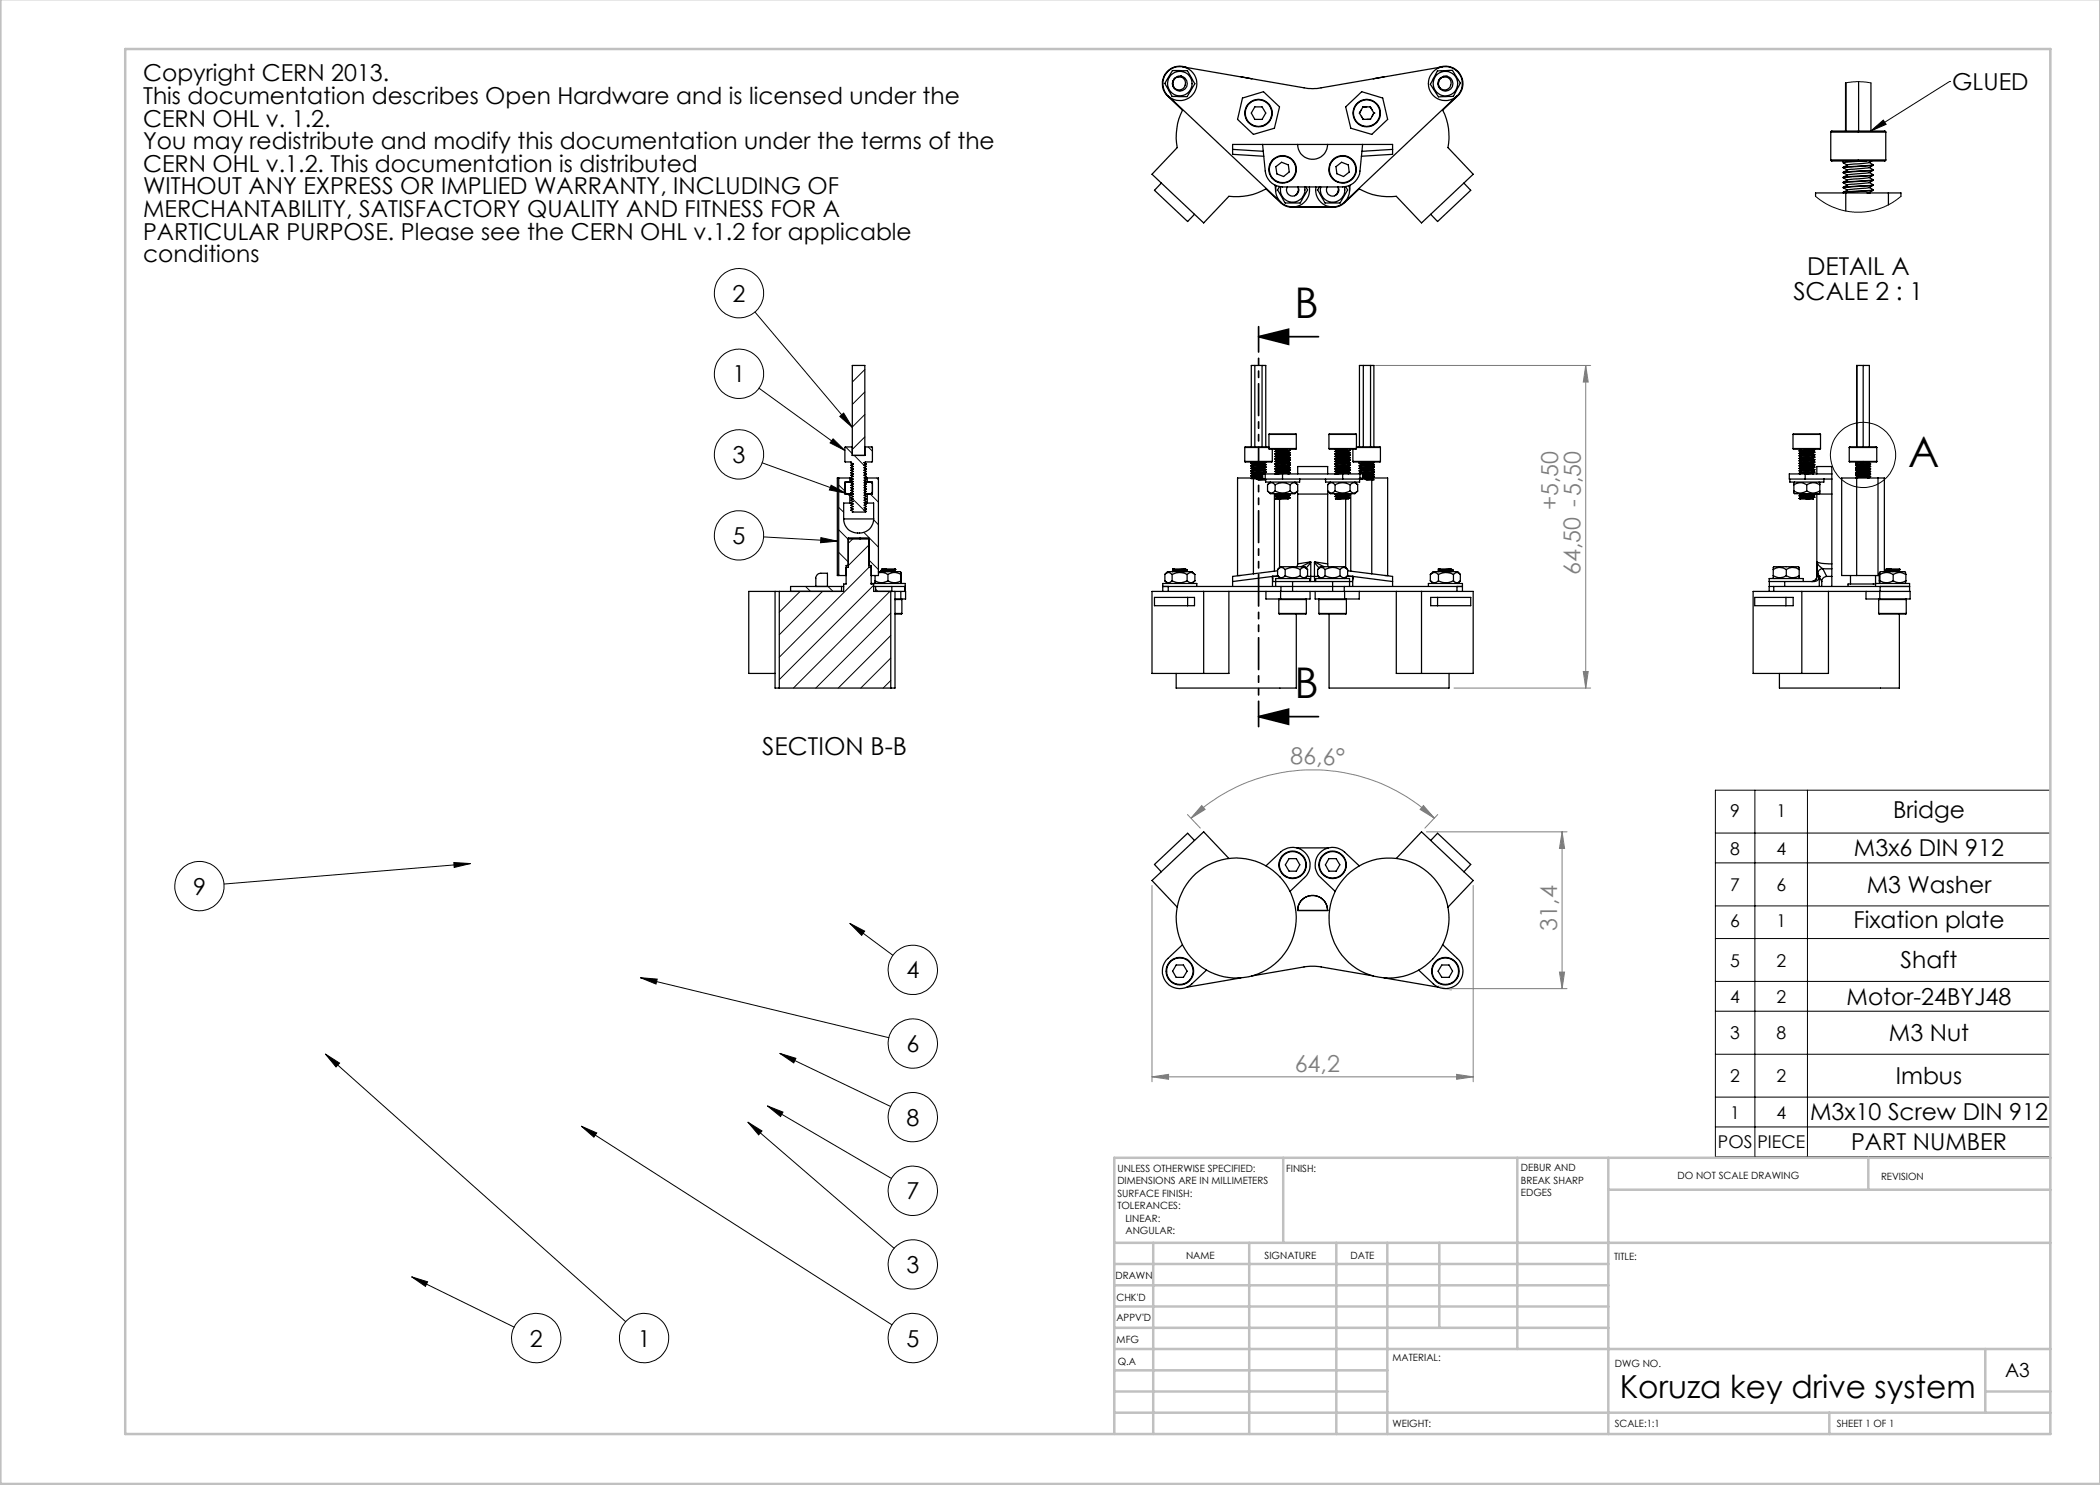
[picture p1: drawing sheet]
<svg xmlns="http://www.w3.org/2000/svg" width="420mm" height="297mm" viewBox="0 0 420 297" stroke-linecap="round" stroke-linejoin="round" font-family="sans-serif">
<g fill="none" stroke="#000" stroke-width=".2">
<path d="M389.9 16.3l-15.7 9.9M389.9 16.3h.1M374.2 26.2l2.5-2.2 .5 .9zM151 62.4l19.5 23.1M151.8 77.6l17.2 12.5M152.4 92.6l16.8 6M166.2 97l3 1.6-3.3-.6zM166.6 87.8l2.4 2.3-3-1.5zM168 83.3l.7-.7 1.8 2.9zM152.7 107.4l14.8 .8M164.2 107.5l3.3 .7-3.4 .3zM343.1 158h67v73.3h-67z"/>
<path d="M351 158v73.3M361.5 158v73.3M90.8 172.5l3.3 .2-3.3 .8zM94.1 172.7l-49.3 4.1M343.1 166.6h67M343.1 172.6h67M128.1 195.5l3.3 .3-.2 1zM128.1 195.5l49.7 12M170 184.7l8.6 6.4M170 184.7l2.9 1.5-.6 .9zM343.1 181.2h67M343.1 187.7h67"/>
<path d="M343.1 196.3h67M65.1 210.8l2.8 1.8-.7 .8zM65.1 210.8l60 53.5M156 210.7l3.2 1-.5 .9zM156 210.7l22.1 10.6M343.1 202.2h67M343.1 210.9h67M343.1 219.4h67M116.3 225.2l3 1.4-.5 .8zM116.3 225.2l62.1 39.8M149.6 224.4l2.8 1.8-.7 .8zM149.6 224.4l29.2 25.3"/>
<path d="M153.5 221.2l3.1 1.2-.5 .9zM153.5 221.2l24.8 14.5M343.1 225.4h67M82.3 255.4l3.2 1-.4 .9zM82.3 255.4l20.5 10"/>
<circle cx="147.8" cy="58.6" r="4.9"/>
<circle cx="147.8" cy="74.8" r="4.9"/>
<circle cx="147.8" cy="90.9" r="4.9"/>
<circle cx="372.6" cy="91" r="6.5"/>
<circle cx="147.8" cy="107.1" r="4.9"/>
<circle cx="39.9" cy="177.2" r="4.9"/>
<circle cx="182.6" cy="194" r="4.9"/>
<circle cx="182.6" cy="208.7" r="4.9"/>
<circle cx="182.6" cy="238.2" r="4.9"/>
<circle cx="182.6" cy="223.4" r="4.9"/>
<circle cx="182.6" cy="252.9" r="4.9"/>
<circle cx="107.2" cy="267.6" r="4.9"/>
<circle cx="128.8" cy="267.6" r="4.9"/>
<circle cx="182.6" cy="267.6" r="4.9"/>
</g>
<path d="M251.7 67.3l6-1.4v3zM251.7 67.3h12M251.7 143.3l6-1.5v3zM251.7 143.3h12" fill="none" stroke="#000" stroke-width=".35"/>
<g fill="none" stroke="#808080" stroke-width=".2">
<path d="M275.1 73.1h43M317.1 73.1v64.5M317.1 73.1l.5 3.3h-.9zM290.8 137.6h27.3M316.7 134.3h.9l-.5 3.3zM230.4 177.1v39.3M237.5 162.9l2.6 2.7M238.2 163.7a35.5 35.5 0 0 1 48.7 0M240.3 161.1l.7 .8-2.8 1.8zM284.7 161.1l2.2 2.6-2.9-1.8zM285.3 166.4h28.1M287.5 162.9l-2.5 2.7"/>
<path d="M294.6 177.1v39.3M312.4 166.4l.5 3.3h-1zM312.4 166.4v31.3M290.3 197.7h23.1M311.9 194.4h1l-.5 3.3zM230.4 215.4l3.3-.5v1zM230.4 215.4h64.2M291.3 214.9l3.3 .5-3.3 .5z"/>
</g>
<path d="M251.7 65.3v80" fill="none" stroke="#000" stroke-width=".35" stroke-dasharray="6.3 1.3 1.3 1.3 1.3 1.3" stroke-dashoffset="1.3"/>
<path d="M287.6 197.1l2.7 1M289.5 197.8l.8 .1" fill="none" stroke="#c0c0c0" stroke-width=".2"/>
<g fill="none" stroke="#c0c0c0" stroke-width=".5">
<path d="M.1 -.1v296.9h419.9M25 9.8h385.1v277h-385.1zM256.6 231.6v17M303.5 231.6v38.2M321.7 231.6v55.2M321.7 237.9h88.4M373.7 231.6v6.3M410.1 231.6h-187.3v55.2M222.8 248.6h187.3M222.8 257.1h98.9M222.8 252.8h98.9M230.6 248.6v38.2"/>
<path d="M249.8 248.6v38.2M267.3 248.6v38.2M277.5 248.6v38.2M287.9 248.6v17M222.8 265.6h98.9M222.8 261.3h98.9M222.8 278.3h54.7M222.8 274.1h54.7M222.8 269.8h187.3M397.1 278.3h13M397.1 269.8v12.7M222.8 282.5h187.3"/>
<path d="M365.9 282.5v4.3"/>
</g>
<g fill="#000">
<path d="M251.7 67.3l6-1.4v3zM251.7 143.3l6-1.5v3z"/>
<path d="M90.8 172.5l3.3 .2-3.3 .8zM170 184.7l2.9 1.5-.6 .9zM128.1 195.5l3.3 .3-.2 1zM156 210.7l3.2 1-.4 .9zM153.5 221.2l3.1 1.2-.5 .9zM149.6 224.4l2.8 1.8-.7 .8zM116.3 225.2l3 1.4-.5 .8zM82.3 255.4l3.2 1-.4 .9zM65.1 210.8l2.8 1.8-.7 .8zM374.2 26.2l2.5-2.2 .5 .9zM166.2 97l3 1.6-3.3-.6zM168 83.3l.7-.7 1.8 2.9zM166.6 87.8l2.4 2.3-3-1.5zM164.2 107.5l3.3 .7-3.4 .3z"/>
</g>
<g fill="#808080">
<path d="M311.9 194.4h1l-.5 3.3zM312.4 166.4l.5 3.3h-1z"/>
<path d="M284.7 161.1l2.2 2.6-2.9-1.8zM240.3 161.1l.7 .8-2.8 1.8z"/>
<path d="M230.4 215.4l3.3-.5v1zM291.3 214.9l3.3 .5-3.3 .5z"/>
<path d="M316.7 134.3h.9l-.5 3.3zM317.1 73.1l.5 3.3h-.9z"/>
</g>
<g fill="none" stroke="#000" stroke-width=".25">
<path d="M233.6 19.2l22.6 21.3M234.5 14.1h3l1.5 2.7-1.6 2.5h-3l-.6-1.1-.8-1.5zM235.5 15.4a1.3 1.3 0 0 1 1.5 1.7 1.3 1.3 0 0 1-2.2 .5M235.5 15.4a1.41 1.41 0 0 0-.7 2.2M236.1 15.2l.4 .1M236.3 15.3a1.48 1.48 0 0 1 1 2.1 1.48 1.48 0 0 1-2.3 .4 1.48 1.48 0 0 1 .1-2.3M236.3 15.3l-.8 .1M236.3 15.3l-.3-.1a1.42 1.42 0 0 0-1.3 .8 1.42 1.42 0 0 0 .1 1.6M236.5 13.4l24.3 4.2a8.4 8.4 0 0 0 3.4 0l24.3-4.2M237.3 13.5a3.5 3.5 0 0 0-4.3 1.3 3.5 3.5 0 0 0 .6 4.5l2.9 2.7a12 12 0 0 0-1.1 7.5l-5 5.4 10.3 9.7 5.1-5.3a12 12 0 0 0 7.4-1.5l2.9 2.7a3.5 3.5 0 0 0 3.3 .9M248.2 15.4l2.2 .4M248.5 19.6l4.2-1.3 3.2 3.1-1 4.2-4.2 1.3-3.2-3z"/>
<path d="M276.8 15.4l-2.1 .4M287.5 14.2l3-.1 .4 .6 1.2 1.9-1.4 2.7-3 .1-1.6-2.5zM287.7 13.5a3.5 3.5 0 0 1 4.3 1.3 3.5 3.5 0 0 1-.5 4.5l-3 2.7a11.4 11.4 0 0 1 1.1 7.5l5 5.4-10.3 9.7-5-5.3a12 12 0 0 1-7.4-1.5l-3 2.7a3.5 3.5 0 0 1-3.2 .9M288.7 15.4a1.29 1.29 0 0 1 1.4 1.7 1.29 1.29 0 0 1-2.1 .5M288.7 15.4a1.41 1.41 0 0 0-.7 2.2M289.5 15.3a1.49 1.49 0 0 1 .9 2.1 1.49 1.49 0 0 1-2.3 .5 1.49 1.49 0 0 1 .1-2.4M289.5 15.3l-.8 .1M289.5 15.3l-.3-.1a1.42 1.42 0 0 0-1.4 .8 1.42 1.42 0 0 0 .2 1.6M291.4 19.2l-22.5 21.3M369.1 16.6v9.6M369.2 16.6v9.6M371.7 16.3v9.9"/>
<path d="M374.2 16.6v9.6M232.3 36.6l-1.4 1.5 6.6 6.2 1.4-1.4M246.5 29.9v1l6.3 .4M246.5 29.9v-1h32v1M246.5 29.9l6.2 .4M251 21.4h1.4l.8 1.2-.8 1.3h-1.4l-.7-1.3zM252.5 28.9l.5 5.3a3.5 3.5 0 0 0 3.5 3.2h12a3.5 3.5 0 0 0 3.5-3.2l.5-5.3M255 37l.1 1.2M255.2 33.3l1.1-.8 1.4 .5 .1 1.4-1.1 .9-1.3-.5zM255.2 37.1a3.4 3.4 0 0 0 3.2 4.3 3.4 3.4 0 0 0 3.5-4M255.9 37.3l-.4 .7 1.5 2.6h3l1.5-2.6-.3-.6M256.2 37.4a2.46 2.46 0 0 0 2.3 3 2.46 2.46 0 0 0 2.4-3"/>
<path d="M257.5 37.4a1.23 1.23 0 0 0 1 1.8 1.23 1.23 0 0 0 1.1-1.8M259.5 28.9a3 3 0 0 0 3 3 3 3 0 0 0 3-3M259.6 37.4a1.56 1.56 0 0 1-.7 1.8M265.5 37.4a1.22 1.22 0 0 0 1 1.8 1.22 1.22 0 0 0 1.1-1.8l.1 .4-.1 .5-.4 .6-.3 .3M267.2 33.3l1.1-.8 1.4 .5 .1 1.4-1.1 .9-1.3-.6zM268.9 37.4a2.44 2.44 0 0 1-2.4 3 2.44 2.44 0 0 1-2.3-3M269.1 37.3l.4 .7-1.5 2.6h-3l-1.5-2.6 .4-.6M269.1 21.4l3.2-3.1 4.2 1.3 1 4.3-3.1 3-4.2-1.3zM269.8 37.1a3.4 3.4 0 0 1-3.2 4.3 3.4 3.4 0 0 1-3.4-4M270 37l-.1 1.2M271.9 22.6l.8 1.3M272.2 22l-.3 .6"/>
<path d="M272.3 23.2l.3 .7M272.6 23.9h.1M272.6 21.4h.1M274 21.4l.8 1.2M274.1 23.8l-.7 .1M274.1 21.4l.3 .6M274.1 21.4h-1.5l-.7 1.2M274.8 22.6h.1M274.8 22.6l-.4 .6M274.8 22.6l-.7 1.2-1.4 .1M278.5 29.9v1l-6.2 .4M278.5 29.9l-6.1 .4"/>
<path d="M292.8 36.6l1.3 1.5-6.6 6.2-1.4-1.4M363.1 39.3v-.7h17.1v.7M366.1 32l.2 .2h10.7l.2-.2M366.1 26.4l.2-.2h10.7l.2 .2M366.1 32h11.1M366.1 26.4h11.1M366.1 26.4v5.6M368.7 32.2v.4l.7 .4-.7 .4M369.1 38.6v3.6M369.5 34l-.8 .5 .7 .5-.7 .5 .7 .5-.7 .5 .7 .5M369.5 37l-.8 .5 .7 .5-.7 .4 .1 .2M373.2 32.2l-4.5 .4"/>
<path d="M373.8 38.5l-.4 .1M373.8 37.5l-4.3 .5M373.8 36.5l-4.3 .5M373.8 35.5l-4.3 .5M373.8 34.5l-4.3 .5M373.8 33.5l-4.3 .5M373.8 32.5l-4.3 .5M373.9 37.5l.7 .5M373.9 34.5l.7 .5M374.4 32.2l-.6 .3 .8 .4M374.6 37l-5.9 .5M374.6 35l-5.9 .5"/>
<path d="M374.6 32.9l-5.9 .6 .7 .5M374.6 38l-5.9 .4M374.6 35.9l-5.9 .5M374.6 34l-5.9 .5M374.6 38.1l-.8 .4 .3 .1M374.6 37l-.8 .5M374.6 36.1l-.8 .4 .8 .5M374.6 35.1l-.8 .4 .8 .4M374.6 34l-.8 .5M374.6 33.1l-.8 .4 .8 .5M374.6 38l-5.9 .6M374.6 37l-5.9 .6"/>
<path d="M374.6 36.1l-5.9 .4M374.6 35l-5.9 .6M374.6 34l-5.9 .6M374.6 33.1l-5.9 .4M374.6 33v.1M374.6 36v.1M377.2 26.4v5.6M377.7 38.6v2.4M258.5 41.4h8M170.5 73.1h2.5v18h-2.5zM251 73.1v16.3M252.4 73.1v16.3"/>
<path d="M272.7 73.1v16.3M274.1 73.1v16.3M372.6 73.1v16.3M167.7 95.6v19.5M169 98.5l.3 .2h1.2M169.3 96.4l-.3 .3M170 98.8h.6M170 95.6h.3M170 95.6h-2.5v19.5h1.7M170 95.6v.8M170 98.8v1.8M170.2 95.6l.4 .2-.4 .3"/>
<path d="M170.2 96.1l.4 .2-.4 .2 .4 .3-.4 .2 .4 .3-.4 .2M170.2 97.6l.4 .2-.4 .2M170.2 98.6l.4 .2M170.2 98.1l.4 .2-.4 .2M170.2 95.1l.4 .2M170.2 94.1l.4 .2M170.2 94.6l.4 .2M170.2 99.6l.4 .2-.4 .3M170.2 92.6l.4 .2M170.2 93.6l.4 .2M170.2 99.1l.4 .2-.4 .3M170.2 93.1l.4 .2"/>
<path d="M170.2 95.6h.1M170.2 95.1h.1M170.2 94.1h.1M170.2 94.6h.1M170.2 96.1h.1M170.2 99.6h.1M170.2 92.6h.1M170.2 93.6h.1M170.2 93.1h.1M170.2 99.1h.1M170.2 95v.1M170.2 95.5v.1"/>
<path d="M170.2 97.5v.1M170.2 98v.1M170.2 98.5v.1M170.3 95.1l.3 .2M170.3 94.1l.3 .2M170.3 94.6l.3 .2M170.3 92.6l.3 .2M170.3 93.6l.3 .2M170.3 93.1l.3 .2M170.5 89.4h-1.5v3h1.2v.2M170.5 98.7l.1 .1M170.5 98.7v-2.3h-1.5v2.4h1"/>
<path d="M170.6 94.3l-.4 .3M170.6 94.8l-.4 .2M170.6 95.3l-.4 .2M170.6 98.8l-.4 .3M170.6 92.8l-.4 .3M170.6 93.3l-.4 .3M170.6 93.8l-.4 .3M172.8 94.5l.4 .3M172.8 95l.4 .3M172.8 93.1l.4 .2M172.8 93.6l.4 .2M172.8 94l.4 .3"/>
<path d="M172.8 92.5l.4 .3M172.9 95.6h.6M173 89.4l1.5 .1v2.8l-1.4 .1-.3 .1M173.2 95.8h.1M173.2 96.3h.1M173.2 99.3h.1M173.2 93.3h.1M173.2 93.8h.1M173.2 99.8h.1M173.2 98.8h.3M173.2 95.8l-.4 .3 .4 .2M173.2 96.3l-.4 .3 .4 .2-.4 .2 .4 .3-.4 .2 .4 .3"/>
<path d="M173.2 97.8l-.4 .2 .4 .3M173.2 98.8l-.4 .3 .4 .2M173.2 98.3l-.4 .3 .4 .2M173.2 95.3l-.4 .3 .4 .2M173.2 94.3l-.4 .2M173.2 94.8l-.4 .2M173.2 99.8l-.4 .2 .4 .3M173.2 92.8l-.4 .3M173.2 93.8l-.4 .2M173.2 99.3l-.4 .3 .4 .2M173.2 93.3l-.4 .3M173.2 92.8h.1"/>
<path d="M173.2 94.8h.1M173.2 95.3h.1M173.2 97.8h.1M173.2 98.3h.1M173.5 95.6h2.2v19.5h-1.5M173.5 95.6v.8M173.5 98.8v1.8M173.8 98.7v.1M174.2 96.4l.3 .3M174.5 98.5l-.3 .2h-1.2v-2.3h1.5v2.4h-1M249 92.3v.1h5.4l.1-.1M249 89.5h4.8"/>
<path d="M249 92.3h5.5M249 89.5v2.8M250.2 92.4v.3l.4 .2-.4 .2 3-.2M250.2 94.2l.4 .2M250.2 93.2h.1M250.2 94.6v.1M250.3 89.4v-16.3h2.9v16.3M250.6 93.4l-.4 .3M250.6 94.4l-.4 .2 3-.2M250.6 94.9l-.4 .3M250.7 95.6v19.2M252.5 95l-2.3 .2 .4 .2-.3 .2"/>
<path d="M252.5 95.5l-2.3 .2 3 .3-1.5 .1-.6-.5M252.5 95.2l-1.9 .2M252.5 95.5l-1.9 .1M252.5 95l-2.3 .1M252.5 95.6h-5v19.5h.6M252.8 94.7l-2.2 .2M252.8 94.2l-2.2 .2M252.8 93.7l-2.2 .2M252.8 93.2l-2.2 .2M252.8 92.7l-2.2 .2M252.8 93.7l.4 .2M252.8 93.2l.4 .2"/>
<path d="M253 95.8h3.5M253 94.8h3.5M253 94.8h-.5v1h.5M253 94.8v1M253.1 95.8v.6h6.8v-.6M253.2 93l-3 .2 .4 .2M253.2 93.4l-3 .3 .4 .2-.4 .3 3-.3M253.2 94.4l-3 .3 .4 .2M253.2 94.4l-.4 .3 .2 .1M253.2 93.9l-.4 .3 .4 .2M253.2 93.4l-.4 .3M253.2 93l-.4 .2"/>
<path d="M253.2 92.5l-.4 .2 .4 .3M253.2 93.9l-3 .3M253.2 92.4l-3 .3M253.2 93.4l-3 .3M253.2 92.4h.1M253.2 93.4h.1M253.2 93.9h.1M253.5 96.9a.93 .93 0 0 1 1.5 0M253.5 98.2l.6 .5h4.9l.5-.5M253.5 98.2a.92 .92 0 0 0 1.5 0M253.5 96.9v1.3M253.8 89.4h-4.8v.1"/>
<path d="M253.8 89.7l.1 .1h5.3l.1-.1M253.8 86.9h5.5M253.8 89.7h5.5M253.8 86.9v2.8M254.1 96.4l-.6 .5M254.5 89.8v2.5M254.9 98.7v15.6M255 89.8l.4 .2-.4 .3M255 91.3l.4 .2-.4 .3M255 92.3l.4 .2-.4 .3M255 94.8h.1M255 90.3l.4 .3"/>
<path d="M255 91.8l.4 .2M255 92.8l.4 .3M255 94.3l.4 .2M255 98.8l.4 .3M255 96.9a3.1 3.1 0 0 1 3 0M255 98.2a3.1 3.1 0 0 0 3 0M255 91.8h.1M255 92.3h.1M255 92.8h.1M255 96.9v1.3M255.1 99.8h.6M255.1 98.7v.1"/>
<path d="M255.5 98.7l-.4 .1M255.6 99.7h.7M255.7 99.8h1.9M255.9 99.8v13.7M256.3 99.7l-.6 .1M256.5 95.8h12M256.5 94.8v1M256.5 94.8h12M257.2 89.8l-1.8 .2M257.2 89.8l.3 .3M257.3 89.8h-.1M257.5 90.1l-2.5 .2"/>
<path d="M257.5 89.8v.3M257.6 92.3l-2.2 .2M257.6 99.3l.4 .2M257.6 98.8l.4 .2M257.6 94.8h.1M257.6 94.3l.4 .2M257.6 93.8l.4 .2M257.6 93.3l.4 .2M257.6 92.8l.4 .2M257.6 91.8l.4 .2-2.9 .2M257.6 91.3l.4 .2M257.6 90.8l.4 .2"/>
<path d="M257.6 90.3l.4 .2M257.7 98.7l-.4 .1a3.8 3.8 0 0 0-2.3 .5l.4 .3M258 99.5l-2.4 .2M258 99l-2.9 .3M258 94.5l-2.9 .3M258 94l-2.9 .3M258 93.5l-2.9 .3M258 93l-2.9 .3M258 92.5l-3 .3M258 91.5l-2.9 .3M258 91l-2.9 .3M258 90.5l-2.9 .3"/>
<path d="M258 90.1a4.6 4.6 0 0 1-2.5 .4l-.5 .3 .4 .2M258 90.6l-.7 .3a3.5 3.5 0 0 0-2.3 .4M258 91.6a3.7 3.7 0 0 1-2.2 .4l-.8 .2M258 92.6a4.6 4.6 0 0 1-2.5 .4l-.5 .3 .4 .3M258 93.1a4.6 4.6 0 0 1-2.5 .4l-.5 .3 .4 .2M258 93.6l-.7 .3a3.5 3.5 0 0 0-2.3 .4M258 94.1a3.7 3.7 0 0 1-2.2 .4l-.8 .3M258 99.1a4.6 4.6 0 0 1-2.5 .4l-.4 .2h.5M258 92.1l-.4 .2 .4 .2M258 99.6l-.4 .2M258 94.6l-.4 .2M258 91.1a3.7 3.7 0 0 1-2.2 .4h-.4"/>
<path d="M258 96.9a.93 .93 0 0 1 1.5 0M258 98.2a.92 .92 0 0 0 1.5 0M258 99.5l-1.7 .2M258 99.1l-2.9 .2M258 94.6l-2.9 .2M258 93.6l-2.9 .2M258 93.1l-2.9 .2M258 92.6l-2.9 .2M258 92.1l-3 .2M258 91.6l-2.9 .2M258 90.6l-2.9 .2M258 90.1l-2.9 .2"/>
<path d="M258 89.8v.3M258 90.5v.1M258 91.5v.1M258 92v.1M258 92.5v.1M258 93v.1M258 93.5v.1M258 94.5v.1M258 96.9v1.3M258 99v.1M259 96.4l.5 .5M259.3 86.9v2.8"/>
<path d="M259.5 98.2v.6M259.5 98.8h6M259.5 94.8v-1.5h6v1.5M259.5 96.9v1.3M259.5 98.8v14M260 95.8l-.1 .2M265.1 95.9v.1M265.1 95.8v.6h6.8v-.6M265.5 98.2l.6 .5h4.9l.5-.5M265.5 98.2a.89 .89 0 0 0 1.5 0M265.5 96.9a.89 .89 0 0 1 1.5 0M265.5 96.9v1.3"/>
<path d="M265.5 98.8v14M265.6 98.2l-.1 .6M265.8 86.9h5.5M265.8 89.7l.1 .1h5.3l.1-.1M265.8 89.7h5.5M265.8 86.9v2.8M266.1 96.4l-.6 .5M267 94.8h.1M267 89.8l.4 .2M267 91.3l.4 .2M267 92.3l.4 .2M267 92.8l.4 .2"/>
<path d="M267 93.3l.4 .3M267 94.3l.4 .2M267 98.8l.4 .3M267 98.2a3.1 3.1 0 0 0 3 0M267 96.9a3.1 3.1 0 0 1 3 0M267 92.3h.1M267 92.8h.1M267 96.9v1.3M267.1 99.8h.5M267.1 98.7v.1M267.5 98.7l-.4 .1M267.6 99.7h.7"/>
<path d="M267.6 99.7h-.5M268.3 99.7l-.7 .1M268.5 95.8h3.5M268.5 94.8h3.5M268.5 94.8v1M269.1 99.8v13.7M269.2 89.8l-.2 .1a2.42 2.42 0 0 0-2 .4l.4 .3M269.2 89.8l.3 .3M269.3 89.8h-.1M269.5 90.1l-2.4 .2M269.5 89.8v.3M269.6 90.3h-.3a3.8 3.8 0 0 0-2.3 .5l.4 .2"/>
<path d="M269.6 90.8l-.3 .1a3.5 3.5 0 0 0-2.3 .4l3-.3M269.6 91.3l-.3 .1a3.2 3.2 0 0 0-2.3 .4l.4 .2M269.6 91.8l-.3 .1a4 4 0 0 0-2.3 .3M269.6 92.3l-.3 .1a4.3 4.3 0 0 0-2.3 .4M269.6 92.8h-.3a3.8 3.8 0 0 0-2.3 .5M269.6 93.3h-.3a3.8 3.8 0 0 0-2.3 .5l.4 .2M269.6 93.8l-.3 .1a3.5 3.5 0 0 0-2.3 .4M269.6 94.3l-.3 .1a4 4 0 0 0-2.3 .4M269.6 98.8h-.3a3.8 3.8 0 0 0-2.3 .5l.4 .3M269.6 99.3l-2.2 .2-.3 .2M269.6 98.8l.4 .2M269.7 98.7l-.1 .1"/>
<path d="M270 99.5l-2.4 .2M270 94.5l-2.9 .3M270 93.5l-2.9 .3M270 92.5l-2.9 .3M270 91l-2.9 .3M270 99.1l-.4 .2 .4 .2M270 94.1l-.4 .2 .4 .2M270 93.6l-.4 .2 .4 .2M270 93.1l-.4 .2 .4 .2M270 92.6l-.4 .2 .4 .2M270 92.1l-.4 .2 .4 .2M270 91.6l-.4 .2 .4 .2-2.9 .2"/>
<path d="M270 91.1l-.4 .2 .4 .2M270 90.6l-.4 .2 .4 .2M270 90.1l-.4 .2 .4 .2M270 99.6a4 4 0 0 1-2.4 .2M270 94.6l-.4 .2M270 98.2a.92 .92 0 0 0 1.5 0M270 96.9a.93 .93 0 0 1 1.5 0M270 99l-2.9 .3M270 94l-2.9 .3M270 93l-2.9 .3M270 91.5l-2.9 .3M270 90.5l-2.9 .3"/>
<path d="M270 99.6l-1.7 .1M270 99.1l-2.9 .2M270 94.6l-2.9 .2M270 93.6l-2.9 .2M270 93.1l-3 .2M270 92.6l-3 .2M270 92.1l-2.9 .2M270 90.6l-2.9 .2M270 90.1l-2.9 .2M270 89.8v.3M270 90.5v.1M270 92v.1"/>
<path d="M270 92.5v.1M270 93v.1M270 93.5v.1M270 94.5v.1M270 96.9v1.3M270 99v.1M270 99.5v.1M270.2 98.7v15.6M270.6 92.3l.1 .1h5.3l.1-.1M270.6 92.3h5.5M270.6 89.8v2.5M271 96.4l.5 .5"/>
<path d="M271.3 89.4h4.7l.1 .1M271.3 89.5h4.8M271.3 86.9v2.8M271.5 96.9v1.3M271.9 92.7l.3 .2M271.9 93.7l.3 .2M271.9 94.2l.3 .2M271.9 92.4v.3M271.9 89.4v-16.3h2.9v16.3M272 94.8h.5v1h-.5M272 94.8v1M272.2 92.9l-.3 .2 .3 .3"/>
<path d="M272.2 93.4l-.3 .3M272.2 93.9l-.3 .3M272.5 95.6h5v19.5h-.6M274.4 95.6v19.2M274.4 95.2l-1.9 .2M274.4 94.2h-.3a3.5 3.5 0 0 0-2.2 .5l.1 .1M274.4 94.7l-1.9 .2M274.4 92.7l-2.1 .2M274.5 94.7l.3 .2-2.3 .2M274.5 94.2l.3 .2-2.9 .2M274.5 93.7l.3 .2M274.5 93.2l.3 .2-2.9 .3"/>
<path d="M274.5 92.7l.3 .3M274.8 95l-.3 .2 .3 .3M274.8 93.4a4.5 4.5 0 0 1-2.5 .5M274.8 95.4l-2.3 .2M274.8 94.9l-2.3 .2M274.8 93.9l-2.9 .3M274.8 93.4l-2.9 .3M274.8 92.9l-2.9 .2M274.8 95.5l-.2 .1M274.8 94.4l-.4 .3M274.8 93.9l-.4 .3M274.8 93a4.5 4.5 0 0 1-2.5 .4"/>
<path d="M274.8 92.5l-.4 .2M274.8 95.5l-2.9 .2 2.9 .3-1.5 .1-.5-.5M274.8 94.4l-2.9 .3M274.8 93l-2.9 .2M274.8 92.4l-2.9 .3M274.8 92.4h.1M274.8 94.4h.1M276.1 89.5v2.8M358 95.8v.6h6.8v-.6M358.6 89.7l.1 .1h5.3l.1-.1M358.6 86.9h5.5M358.6 89.7h5.5"/>
<path d="M358.6 86.9v2.8M358.8 98.2l.1 .5h4.4a.43 .43 0 0 0 .5 0 .43 .43 0 0 0 .2-.5M358.8 98.2a2.26 2.26 0 0 0 2.6 0M358.8 96.9a2.3 2.3 0 0 1 2.6 0M358.8 96.9v1.3M358.9 96.4l-.1 .5M359.9 90.2l.4 .2-.4 .3M359.9 90.7l.4 .2-.4 .3M359.9 91.2l.4 .2-.4 .3M359.9 91.7l.4 .2-.4 .2M359.9 92.2l.4 .2-.4 .2M359.9 93.2l.4 .2-.4 .3"/>
<path d="M359.9 93.7l.4 .2-.4 .3M359.9 94.2l.4 .2-.4 .2M359.9 99.2l.4 .2-.4 .3M359.9 99.2h.1M359.9 94.7h.1M359.9 94.2h.1M359.9 93.7h.1M359.9 93.2h.1M359.9 92.7h.1M359.9 92.2h.1M359.9 91.7h.1M359.9 91.2h.1"/>
<path d="M359.9 90.7h.1M359.9 90.2h.1M359.9 99.7h.1M359.9 99.7l1.3 .1M359.9 94.7l.1 .1M359.9 90.1v.1M359.9 92.1v.1M359.9 94.6v.1M359.9 98.7l.4 .2-.4 .3M360 89.8l.2 .1M360.2 90l-.3 .2M360.2 89.8v.3h-.3"/>
<path d="M360.3 91.9l-.4 .2M361 94.8h-3.1v1h3.1M361 95.8h5.4M361 94.8h5.4M361 94.8v1M361.4 98.2a2.32 2.32 0 0 0 2.6 0M361.4 96.9a2.36 2.36 0 0 1 2.6 0M361.4 96.9v1.3M361.9 98.7l-1.6 .2M362.4 99.2l-2.1 .2M362.4 94.2l-2.1 .2M362.4 92.7l-2.1 .2"/>
<path d="M362.4 92.2l-2.1 .2M362.4 90.7l-2.1 .2M362.4 93.7l-2.1 .2M362.5 99.7l.2 .1h-1.5M362.5 99.7l.2 .1M362.6 98.7l.2 .2M362.8 99l-.3 .2 .4 .2M362.8 93.9l-.3 .3 .3 .2M362.8 92.5l-.3 .2 .3 .2M362.8 91.9l-.3 .3 .4 .2M362.8 90.9l-.3 .3 .3 .2M362.8 90.4l-.3 .3 .4 .2"/>
<path d="M362.8 99.4l-.3 .3M362.8 99.4l-.4 .3-1.2 .1M362.8 99l-.4 .2M362.8 93.9l-.4 .3M362.8 92.5l-.4 .2M362.8 91.9l-.4 .3M362.8 90.9a4.6 4.6 0 0 1-2.5 .5M362.8 90.4l-.4 .3M362.8 93.4l-2.9 .3M362.8 92.4l-2.9 .2M362.8 90.9l-2.9 .3M362.9 92.4l-2.9 .2-.1 .1 .4 .2-.4 .2"/>
<path d="M362.9 94.4l-.4 .3 .2 .1M362.9 93.4l-.4 .3 .3 .2M362.9 93l-.4 .2 .4 .2M362.9 91.4l-.4 .3 .3 .2M362.9 90l-.4 .2 .3 .2M362.9 89.9h.1M362.9 90.4h.1M362.9 90.9h.1M362.9 91.4h.1M362.9 91.9h.1M362.9 92.4h.1M362.9 93h.1"/>
<path d="M362.9 93.4h.1M362.9 93.9h.1M362.9 94.4h.1M362.9 99h.1M362.9 99.4h.1M362.9 94.4l-.5 .3-1.1 .1M362.9 93.4l-.5 .3M362.9 93a4 4 0 0 1-2.3 .3l-.3 .1M362.9 91.4a4.9 4.9 0 0 1-2.6 .5M362.9 90a4 4 0 0 1-2.3 .3l-.3 .1M362.9 99.4l-3 .3M362.9 99l-3 .2"/>
<path d="M362.9 94.4l-3 .3M362.9 93.9l-3 .3M362.9 93.4l-3 .3M362.9 93l-3 .2M362.9 91.9l-3 .3M362.9 91.4l-3 .3M362.9 90.9l-3 .3M362.9 90.4l-3 .3M362.9 89.9l-3 .3M362.9 98.9l-3 .2M362.9 94.4l-3 .2M362.9 92.9l-3 .2"/>
<path d="M362.9 91.9l-3 .2M362.9 91.4l-3 .2M362.9 90.4l-3 .2M362.9 92.4l-.1 .1M362.9 89.8v.1M362.9 92.9v.1M362.9 98.9v.1M362.9 89.9l-.1 .1M363.4 94.8v-1.5h3v2.5M363.4 98.8h3M363.4 98.7v16.6M363.8 96.4l.2 .5"/>
<path d="M364 96.9v1.3M364.1 86.9v2.8M364.8 95.8h.1M366.4 95.8v3M366.4 98.8v14M369.9 92.3v.1h5.4l.1-.1M369.9 89.5v-.1h5.4l.1 .1M369.9 92.3h5.5M369.9 89.5h5.5M369.9 89.5v2.8M371.1 92.6l.4 .2-.4 .2M371.1 93.1l.4 .2"/>
<path d="M371.1 94.1l.4 .2M371.1 94.6l.4 .2-.4 .2M371.1 95.1l.4 .2-.4 .2M371.1 95.6h.1M371.1 92.4v.2M371.1 93v.1M371.1 93.5v.1M371.1 94v.1M371.1 94.5v.1M371.1 95v.1M371.1 95.5v.1M371.3 89.4v-16.3h2.6v16.3"/>
<path d="M371.3 95.6v19.5M371.5 93.3l-.4 .2M373.4 92.4l-2.3 .2M373.7 94.5l-2.2 .3M373.7 93.1l-2.2 .2M373.7 94l.4 .3-3 .2 .4-.2M373.7 95l.4 .3M373.7 93.6l.4 .2M373.7 92.5l.4 .3M373.7 95.6h-.2M373.7 95.1l-2.2 .2M373.7 94l-2.2 .3"/>
<path d="M373.7 93.6l-2.2 .2M373.7 92.6l-2.2 .2M373.7 95.6h.1M374 92.4l-.3 .2M374.1 95.3l-.4 .3M374.1 94.8l-.4 .3M374.1 94.3l-.4 .2 .4 .3M374.1 93.8l-.4 .2M374.1 93.3l-.4 .3M374.1 92.8l-.4 .3 .4 .2M374.1 95.3l-3 .2M374.1 94.8l-3 .2"/>
<path d="M374.1 93.8l-3 .2M374.1 93.3l-3 .2M374.1 92.8l-3 .2M374.1 93.3l-3 .3 .4 .2-.4 .2M374.1 95.3l-3 .3M374.1 94.8l-3 .3M374.1 94.3l-3 .3M374.1 93.8l-3 .3M374.1 92.8l-3 .3M374.1 92.8h.1M374.1 93.3h.1M374.1 94.3h.1"/>
<path d="M374.1 94.8h.1M374.1 95.3h.1M375.4 89.5v2.8M375.6 95.6v19.5M155 118.3h.9M155 118.3v19.3h.9M155 118.3h-5.2v16.4h5.2M155.9 118.3v19.3M163.2 117.3v-1.7a.96 .96 0 0 1 .9-1h1.4v2.7M168.3 117.3h.4M168.3 117.3h-10.2v1M168.3 117.3v1"/>
<path d="M168.7 103.8a3 3 0 0 0 3 2.8 3 3 0 0 0 3-2.8M168.7 103.8h6M169.2 113.5h.5v-5.9h4.1v5.9h.4M169.7 113.1h-.5v3.7h-.5v1.5h-12.8M169.7 107.8h4.1M170 100.6h.3M170 100.6h-1.3v3.2M170.2 101.1l.4 .2-.4 .2M170.2 101.6l.4 .2-.4 .3M170.2 100.1l.4 .2-.4 .2M170.2 100.6l.4 .2-.4 .2M170.2 102.1l.4 .2-.1 .1h2.6l.1-.1"/>
<path d="M170.2 101.1h.1M170.2 101.6h.1M170.2 100.1h.1M170.2 102.1h.1M170.2 100.6h.1M170.2 100.5v.1M170.2 101v.1M170.2 101.5v.1M172 107.6v.2M172.9 100.6h.6M173.2 101.8h.1M173.2 102.3h.1"/>
<path d="M173.2 100.7v.1M173.2 101.2v.1M173.2 100.3h.1M173.2 101.3l-.4 .3 .4 .2M173.2 101.8l-.4 .3 .4 .2M173.2 100.3l-.4 .2 .4 .3M173.2 100.8l-.4 .2 .4 .3M173.2 100.8h.1M173.2 101.3h.1M173.5 100.6h1.2v3.2M173.8 113.1h.4v3.7h.5v1.5h6.4v1.5h-.9M174.2 113.1v.4"/>
<path d="M174.2 116.7h6.8v1.6M174.7 117.3h.4M175 116.2a2.44 2.44 0 0 0 2.6 0M175 116.2v.4l.2 .1M175 115.1v1.1M175.1 117.3h5.9M175.1 117.3v1M175.7 114.6a2.29 2.29 0 0 1 1.9 .3M175.7 114.3h3a1.99 1.99 0 0 1 1.5 .2M176.1 114.1v.1M177.3 113.8l-.8 .1-.4 .2M177.3 113.8h1.7"/>
<path d="M177.3 113.8h-.9l.1 .1M177.6 116.2a2.52 2.52 0 0 0 2.6 0M177.6 114.9a2.36 2.36 0 0 1 2.6 0M177.6 114.9v1.3M178.2 118.3v19.3M178.4 117.3v1M178.8 114.2l.3 .1M179 118.3v19.3h-.8M179 119.9h1.4M179 119.8h1.2M179 113.8h.1M179.1 113.9h.1"/>
<path d="M179.1 113.9l-3 .2M179.1 113.8v.1M179.1 113.9l-.5 .3-1.9 .1M179.1 113.9l-3 .3 .3 .1M180.2 118.3v1.5M180.2 116.2v.4M180.2 114.9v1.3M180.2 114.5v2.1M180.2 114.5v.4M180.2 116.6l-.1 .1M180.3 119.8l.1 .1M180.4 119.9v2.8"/>
<path d="M181 117.3h.1M181 117.3v1M230.4 118.3h15.4v16.4h-15.4zM230.9 119.5h8v1.6h-8zM232.6 117.3h1zM233 116.2a.9 .9 0 0 0 1.4 0M233 114.9l.5-.6h4.9l.6 .6M233 116.2l.5 .5M233.6 117.3h22.6M233.6 117.3v1M234.4 116.2a3.1 3.1 0 0 0 3 0M234.4 114.9a3.1 3.1 0 0 1 3 0"/>
<path d="M234.4 114.9a.86 .86 0 0 0-1.4 0v1.3M234.4 114.9v1.3M234.5 114.3h.1M234.5 113.8l.3 .2M234.8 113.8h2.2M234.8 113.8h-.2M234.8 113.8h-.3M237 113.8l.5 .2M237 113.8l-2 .2-.5 .3M237.1 114.3h.1M237.4 114l-2.9 .3M237.4 114.9a.96 .96 0 0 1 1.6 0"/>
<path d="M237.4 116.2a1.01 1.01 0 0 0 1.6 0M237.4 114.9v1.3M237.5 114l-.4 .3h-.5M237.5 114l-3 .3M237.5 119.5v1.6M238.9 116.2l-.5 .5M238.9 116.2h.1M239 114.9v1.3M239.4 117.3v-.6h-6.8v1.6M240.7 118.3v16.4M245.8 118.3h7.4M246.5 116.3v1"/>
<path d="M253.2 118.3v1.5h2.9M253.2 118.3h2.9M254.5 115.3v.5M254.5 115.3h.1M254.5 115.3v2M254.5 115.3l-8 1M254.5 115.3h1.2M254.5 115.8l.1 .5h15.8l.1-.5M255.5 114.2l-9 1.1v1M255.5 113.9a.89 .89 0 0 1 1.5 0M255.5 113.9l.6-.6h4.9l.5 .6M255.5 115.1a.92 .92 0 0 0 1.5 0"/>
<path d="M255.5 115.1l.6 .6M255.5 113.9v1.2M255.6 115.2l-1.1 .1v.5M255.8 119.9h5.5M255.8 119.9v2.8M255.9 119.8l-.1 .1M256.1 118.3h12.8M256.1 118.3v1.5M256.2 117.3h12.7M256.2 117.3v1M257 113.9l.3-.1a2.81 2.81 0 0 1 2.7 .1M257 115.1l.3 .2a2.81 2.81 0 0 0 2.7-.2"/>
<path d="M257 113.9v1.2M258.5 116.3v2M259.5 112.8l-.1 .5M260 113.9a.85 .85 0 0 1 1.5 0M260 115.1a.89 .89 0 0 0 1.5 0M260 113.9v1.2M261.2 119.8l.1 .1M261.3 119.9v2.8M261.4 115.3h.7M261.5 115.1l-.5 .6M261.5 113.9v1.2M261.9 116.3v-.6h-6.8v1.6"/>
<path d="M262 118.3v1.5h-5.9M262.1 112.4v.1M262.1 112.4l-2.6 .4M262.1 112.4l-1.9 .9M262.1 115.3l-.1 1M262.1 115.3h.8M262.1 112.5l-.9 1.1M262.1 112.5v2.8M262.9 115.3l.1 1M262.9 112.5l.9 1.1M262.9 112.5v2.8M262.9 115.3h.8"/>
<path d="M262.9 112.4v.1M262.9 112.4l2.6 .4M262.9 112.4l2 .9M263 118.3v1.5h5.9M263.1 116.3v-.6h6.8v1.6M263.5 113.9a.85 .85 0 0 1 1.5 0M263.5 113.9l.6-.6h4.9l.5 .6M263.5 115.1a.89 .89 0 0 0 1.5 0M263.5 115.1l.6 .6M263.5 113.9v1.2M263.8 119.9h5.5M263.8 119.9v2.8"/>
<path d="M263.9 119.8l-.1 .1M265 113.9a2.86 2.86 0 0 1 3 0M265 115.1a2.86 2.86 0 0 0 3 0M265 113.9v1.2M265.5 112.8l.2 .5M266.5 116.3v2M268 113.9a.89 .89 0 0 1 1.5 0M268 115.1a.92 .92 0 0 0 1.5 0M268 113.9v1.2M268.9 117.3h22.5M268.9 117.3v1M268.9 118.3h3"/>
<path d="M268.9 118.3v1.5M269.2 119.8l.1 .1M269.3 119.9v2.8M269.4 115.3h1.1M269.5 115.2l1 .1v.5M269.5 114.2l9 1.1v1M269.5 115.1l-.5 .6M269.5 113.9v1.2M270.5 115.3v.5M270.5 115.3h.1M270.5 115.3v2M270.5 115.3l8 1"/>
<path d="M271.9 118.3h7.4M271.9 118.3v1.5h-3M278.5 116.3v1M279.3 118.3h15.3v16.4h-15.3zM284.3 118.3v16.4M285.7 117.3v-.6h6.8v1.6M286.1 116.2a1.09 1.09 0 0 0 1.6 0M286.1 114.9a1.03 1.03 0 0 1 1.6 0M286.1 116.2l.5 .5M286.1 114.9v1.3M286.1 119.5h8v1.6h-8zM287.5 119.5v1.6"/>
<path d="M287.6 114.3h.1M287.7 113.8l.3 .2-.4 .3M287.7 116.2a3.1 3.1 0 0 0 3 0M287.7 114.9a3.1 3.1 0 0 1 3 0M287.7 114.9v1.3M288 113.8h2.1M288 113.8h-.3M290.1 113.8l.5 .2M290.1 113.8l-2.1 .2M290.2 114.3h.1M290.5 114l-2.9 .3M290.6 114l-.4 .3h-.5"/>
<path d="M290.6 114l-3 .3M290.7 114.9a.8 .8 0 0 1 1.4 0v1.3a.8 .8 0 0 1-1.4 0M290.7 114.9v1.3M291.4 117.3h1.1zM291.4 117.3v1M292 114.8l-.5-.5h-4.9l-.5 .6M292 116.2l-.5 .5M350.6 118.3h15.1v16.4h-15.1zM350.9 119.5h7.7v1.6h-7.7zM353.8 117.3h1M354.6 115.1a2.32 2.32 0 0 0 2.7 0M354.6 115.1l.2 .6"/>
<path d="M354.6 113.9a2.19 2.19 0 0 1 2.7 0M354.6 113.9v-.4l.2-.2h4.9l.1 .2v.4M354.6 113.9v1.2M354.8 117.3h21.2M354.8 117.3v1M356.9 116.3v1M357.2 119.5v1.6M357.3 115.1a2.26 2.26 0 0 0 2.5 0M357.3 113.9a2.15 2.15 0 0 1 2.5 0M357.3 113.9v1.2M359.8 115.1l-.1 .6M359.8 113.9v1.2"/>
<path d="M360.4 118.3v16.4M360.6 116.3v-.6h-6.8v2.6M363.4 115.3a1.02 1.02 0 0 1-1 1 1.1 1.1 0 0 0 1-1M363.4 115.3h.1M363.4 112.5l.2 2.2M363.4 112.4v.1a2.14 2.14 0 0 0 1.2 1.2M363.4 112.4a5.9 5.9 0 0 0 3 .4M363.4 112.4v.1M363.4 115.3h.5M363.4 112.5v2.8M363.6 114.7l.3 .6M363.7 115.8l-.3 .4-.6 .1h-9"/>
<path d="M363.9 115.3h.1M363.9 115.3l-.2 .5M363.9 115.3l.4 1M363.9 115.3v2M364.3 116.3v1M364.6 113.7l1.8 .1M364.6 113.7a.96 .96 0 0 0-1 1M364.6 113.7l.7 1.6M365.3 115.3a1.02 1.02 0 0 0-1 1M365.3 115.3h1.1M365.7 118.3h7.5M366.4 112.8v1"/>
<path d="M366.4 113.8v3.5M370.1 115.1v1.7M373.2 118.3h2.8M373.2 118.3v1.5h2.8M375.1 116.7h6.8v1.6M375.1 116.8h-5.5v.5M375.1 115.1v2.2M375.7 119.9h5.5M375.7 119.9v2.8M375.8 119.8l-.1 .1M375.9 114.5l.2-.2h4.9l.2 .6M375.9 116.6l.2 .1"/>
<path d="M376 118.3h6v1.5h-6M376 118.3v1.5M376 114.9a2.42 2.42 0 0 1 2.6 0M376 114.9l-.1-.4v2.1l.1-.4M376 116.2a2.57 2.57 0 0 0 2.6 0M376 114.9v1.3M376 117.3h5.9zM376 117.3v1M376.9 114.3v-18.7h-8.6v19.5h7.5M377 114.2l.3 .1M377 114.1v.1M377.4 113.9l-.4 .2"/>
<path d="M378.2 113.8h-1l.2 .1M378.2 113.8l-.8 .1M378.2 113.8l1.8 .1M378.6 114.9a2.24 2.24 0 0 1 2.6 0M378.6 116.2a2.39 2.39 0 0 0 2.6 0M378.6 114.9v1.3M379.6 114.2l-2 .1M379.6 114.2l.4 .1M380 113.9h.1M380 113.9l-3 .3M380 113.9l-3 .2M380 113.9l-.4 .3"/>
<path d="M381.1 119.8l.1 .1M381.2 116.2l-.2 .5M381.2 114.9v1.3M381.2 119.9v2.8M155.9 137.6h22.3M179 122.7h1.4M180.4 122.7l-.1 .1h-1.3M255.8 122.7v.1h5.4l.1-.1M255.8 122.7h5.5M259.3 122.8v14.8h-24.1v-2.9M263.8 122.7v.1h5.4l.1-.1M263.8 122.7h5.5"/>
<path d="M265.8 122.8v14.8h24v-2.9M375.7 122.7l.1 .1h5.4v-.1M375.7 122.7h5.5M379.9 122.8v14.8h-24v-2.9M238.9 168.1l-1.4-1.5-6.6 6.3 1.4 1.5M245.8 171.7l-5.1-5.3-10.3 9.7 5 5.3M253.2 173.2l2.9-2.8a3.5 3.5 0 0 1 5 .2 3.5 3.5 0 0 1-.2 4.9l-2.9 2.8M257.8 171.7h1.5l.7 1.3-.7 1.2h-1.5l-.7-1.2zM259.4 169.6h6.3M260.5 179.9a3 3 0 0 1 3.2-.6 3 3 0 0 1 1.8 2.8h-6a2.84 2.84 0 0 1 1-2.2zM265.8 171.7h1.4l.8 1.3-.8 1.2h-1.4l-.7-1.2zM271.9 173.2l-3-2.8a3.5 3.5 0 0 0-4.9 .2 3.5 3.5 0 0 0 .1 4.9l3 2.8"/>
<path d="M279.3 171.7l5-5.3 10.3 9.7-5 5.3M286.1 168.1l1.4-1.5 6.6 6.3-1.3 1.5M235.2 193h1.5l.7 1.2-.7 1.3h-1.5l-.7-1.3zM236.5 188.9l-2.9 2.8a3.5 3.5 0 0 0-.2 4.9 3.5 3.5 0 0 0 5 .2l2.9-2.8M248.2 195.6l-10.9 1.8M250.4 195.2l11.7-2 1.7 .1 10.9 1.9M276.8 195.6l10.9 1.8M288.4 193h1.4l.7 1.2-.7 1.3h-1.4l-.8-1.3zM288.5 188.9l3 2.8a3.5 3.5 0 0 1 .1 5 3.5 3.5 0 0 1-4.9 .1l-3-2.8"/>
<circle cx="236" cy="16.7" r="3.4"/>
<circle cx="236" cy="16.7" r="2.45"/>
<circle cx="289.1" cy="16.7" r="2.46"/>
<circle cx="289.1" cy="16.7" r="3.4"/>
<circle cx="251.7" cy="22.6" r="2.65"/>
<circle cx="251.7" cy="22.6" r="2.75"/>
<circle cx="256.5" cy="33.9" r="2.65"/>
<circle cx="256.5" cy="33.9" r="2.75"/>
<circle cx="268.5" cy="33.9" r="2.65"/>
<circle cx="268.5" cy="33.9" r="2.76"/>
<circle cx="273.3" cy="22.6" r="2.75"/>
<circle cx="273.3" cy="22.6" r="2.64"/>
<circle cx="258.5" cy="173" r="2.75"/>
<circle cx="258.5" cy="173" r="2.65"/>
<circle cx="266.5" cy="173" r="2.75"/>
<circle cx="266.5" cy="173" r="2.65"/>
<circle cx="236" cy="194.2" r="2.64"/>
<circle cx="236" cy="194.2" r="2.76"/>
<circle cx="247.2" cy="183.6" r="12"/>
<circle cx="277.8" cy="183.6" r="12"/>
<circle cx="289.1" cy="194.2" r="2.65"/>
<circle cx="289.1" cy="194.2" r="2.76"/>
</g>
<g fill="none" stroke="#000" stroke-width=".2">
<path d="M369.1 16.6l2.1-.3 3 .3M363.1 39.3l1.4 1 1.8 1 2.4 .8 2.1 .3h2.4l2.4-.6 2.1-.8 2.5-1.7M173 73.9l-2.5 2.5M173 78.4l-2.5 2.5M167.7 97l1.3 1.2M169.1 89.4l1.4 1.3M169.5 98.8l.5 .4M170.3 99.5l.2 .2M170.6 99.8l2.5 2.6M170.9 91.1l2.2 2.3M173 82.9l-2.5 2.5M173 87.4l-2.5 2.5"/>
<path d="M173.6 89.4l.9 .8M174.1 98.8l1.6 1.6M175.3 95.6l.4 .4M160 118.3l-4.1 4.1M161.1 117.3l1 1M164.5 118.3l-8.6 8.7M165.6 117.3l1 1M167.7 115l.2 .1M167.7 110.5l2 1.9M167.7 106l2 1.9M167.7 101.5l1 .9M169.3 113.5l-.1 .1"/>
<path d="M170.5 107.8l-.8 .9M172.8 106.5l2.9 2.9M173.8 109l-4.1 4.1M173.8 113.5l-17.9 17.9M173.8 112l1.9 1.9M174.7 117l-18.8 18.9M174.7 104l1 .9M175.1 117.8l.5 .5M178 118.3l-19.3 19.3M178.2 122.6l-15 15M178.2 127.1l-10.6 10.5M178.2 131.6l-6 6"/>
<path d="M178.2 136.1l-1.6 1.5"/>
</g>
<g font-size="8.5">
<text x="258.9" y="63.7">B</text>
<text x="381.6" y="93.4">A</text>
<text x="258.9" y="139.7">B</text>
</g>
<text font-size="6.3" x="324" y="279.6">Koruza key drive system</text>
<g font-size="4.9">
<text x="358.7" y="59.9">SCALE 2 : 1</text>
<text x="361.4" y="55">DETAIL A</text>
<text x="152.5" y="151.1">SECTION B-B</text>
</g>
<g font-size="4.7">
<text x="28.6" y="16.3">Copyright CERN 2013.</text>
<text x="28.6" y="20.8">This documentation describes Open Hardware and is licensed under the</text>
<text x="390.5" y="18">GLUED</text>
<text x="28.6" y="25.3">CERN OHL v. 1.2.</text>
<text x="28.6" y="29.8">You may redistribute and modify this documentation under the terms of the</text>
<text x="28.6" y="34.4">CERN OHL v.1.2. This documentation is distributed</text>
<text x="28.6" y="38.9">WITHOUT ANY EXPRESS OR IMPLIED WARRANTY, INCLUDING OF</text>
<text x="28.6" y="43.4">MERCHANTABILITY, SATISFACTORY QUALITY AND FITNESS FOR A</text>
<text x="28.6" y="47.9">PARTICULAR PURPOSE. Please see the CERN OHL v.1.2 for applicable</text>
<text x="28.6" y="52.5">conditions</text>
<text x="146.5" y="60.3">2</text>
<text x="146.5" y="76.5">1</text>
<text x="146.5" y="92.6">3</text>
<text x="146.5" y="108.8">5</text>
<text x="378.6" y="163.6">Bridge</text>
<text x="370.8" y="171.3">M3x6 DIN 912</text>
<text x="38.6" y="178.9">9</text>
<text x="373.3" y="178.6">M3 Washer</text>
<text x="370.7" y="185.7">Fixation plate</text>
<text x="181.3" y="195.7">4</text>
<text x="380.1" y="193.7">Shaft</text>
<text x="369.3" y="200.9">Motor-24BYJ48</text>
<text x="377.8" y="208.2">M3 Nut</text>
<text x="181.3" y="210.4">6</text>
<text x="379.2" y="216.8">Imbus</text>
<text x="181.3" y="225.1">8</text>
<text x="362" y="224.1">M3x10 Screw DIN 912</text>
<text x="370.2" y="230">PART NUMBER</text>
<text x="181.3" y="239.9">7</text>
<text x="181.3" y="254.6">3</text>
<text x="106" y="269.3">2</text>
<text x="127.5" y="269.3">1</text>
<text x="181.3" y="269.3">5</text>
</g>
<g font-size="4.7" fill="#808080">
<text x="311.6" y="102.1" transform="rotate(-90 311.6 102.1)">+5,50</text>
<text x="316.1" y="115" transform="rotate(-90 316.1 115)">64,50 -5,50</text>
<text x="258" y="152.8" transform="rotate(2 258 152.8)">86,6°</text>
<text x="311.4" y="186.1" transform="rotate(-90 311.4 186.1)">31,4</text>
<text x="258.9" y="214.3">64,2</text>
</g>
<text font-size="3.9" x="401" y="275.4">A3</text>
<g font-size="3.5">
<text x="346.1" y="163.3">9</text>
<text x="355.3" y="163.3">1</text>
<text x="346.1" y="170.9">8</text>
<text x="355.3" y="170.9">4</text>
<text x="346.1" y="178.2">7</text>
<text x="355.3" y="178.2">6</text>
<text x="346.1" y="185.4">6</text>
<text x="355.3" y="185.4">1</text>
<text x="346.1" y="193.3">5</text>
<text x="355.3" y="193.3">2</text>
<text x="346.1" y="200.6">4</text>
<text x="355.3" y="200.6">2</text>
<text x="346.1" y="207.9">3</text>
<text x="355.3" y="207.9">8</text>
<text x="346.1" y="216.4">2</text>
<text x="355.3" y="216.4">2</text>
<text x="346.1" y="223.7">1</text>
<text x="355.3" y="223.7">4</text>
<text x="343.6" y="229.7">POS</text>
<text x="351.5" y="229.7">PIECE</text>
</g>
<g font-size="2">
<text x="223.5" y="234.4">UNLESS OTHERWISE SPECIFIED:</text>
<text x="223.5" y="236.9">DIMENSIONS ARE IN MILLIMETERS</text>
<text x="223.5" y="239.4">SURFACE FINISH:</text>
<text x="257.2" y="234.4">FINISH:</text>
<text x="304.2" y="234.3">DEBUR AND</text>
<text x="304.2" y="236.8">BREAK SHARP</text>
<text x="304.2" y="239.3">EDGES</text>
<text x="335.5" y="235.8">DO NOT SCALE DRAWING</text>
<text x="376.2" y="236">REVISION</text>
<text x="223.5" y="241.9">TOLERANCES:</text>
<text x="225.1" y="244.4">LINEAR:</text>
<text x="225.1" y="246.9">ANGULAR:</text>
<text x="237.2" y="251.8">NAME</text>
<text x="252.9" y="251.7">SIGNATURE</text>
<text x="270.1" y="251.7">DATE</text>
<text x="223.1" y="255.9">DRAWN</text>
<text x="322.8" y="252">TITLE:</text>
<text x="223.3" y="260.1">CHK'D</text>
<text x="223.3" y="264.2">APPV'D</text>
<text x="223.3" y="268.6">MFG</text>
<text x="223.5" y="272.9">Q.A</text>
<text x="278.5" y="272.3">MATERIAL:</text>
<text x="323" y="273.4">DWG NO.</text>
<text x="278.5" y="285.3">WEIGHT:</text>
<text x="323" y="285.4">SCALE:1:1</text>
<text x="367.4" y="285.4">SHEET 1 OF 1</text>
</g>
</svg>
